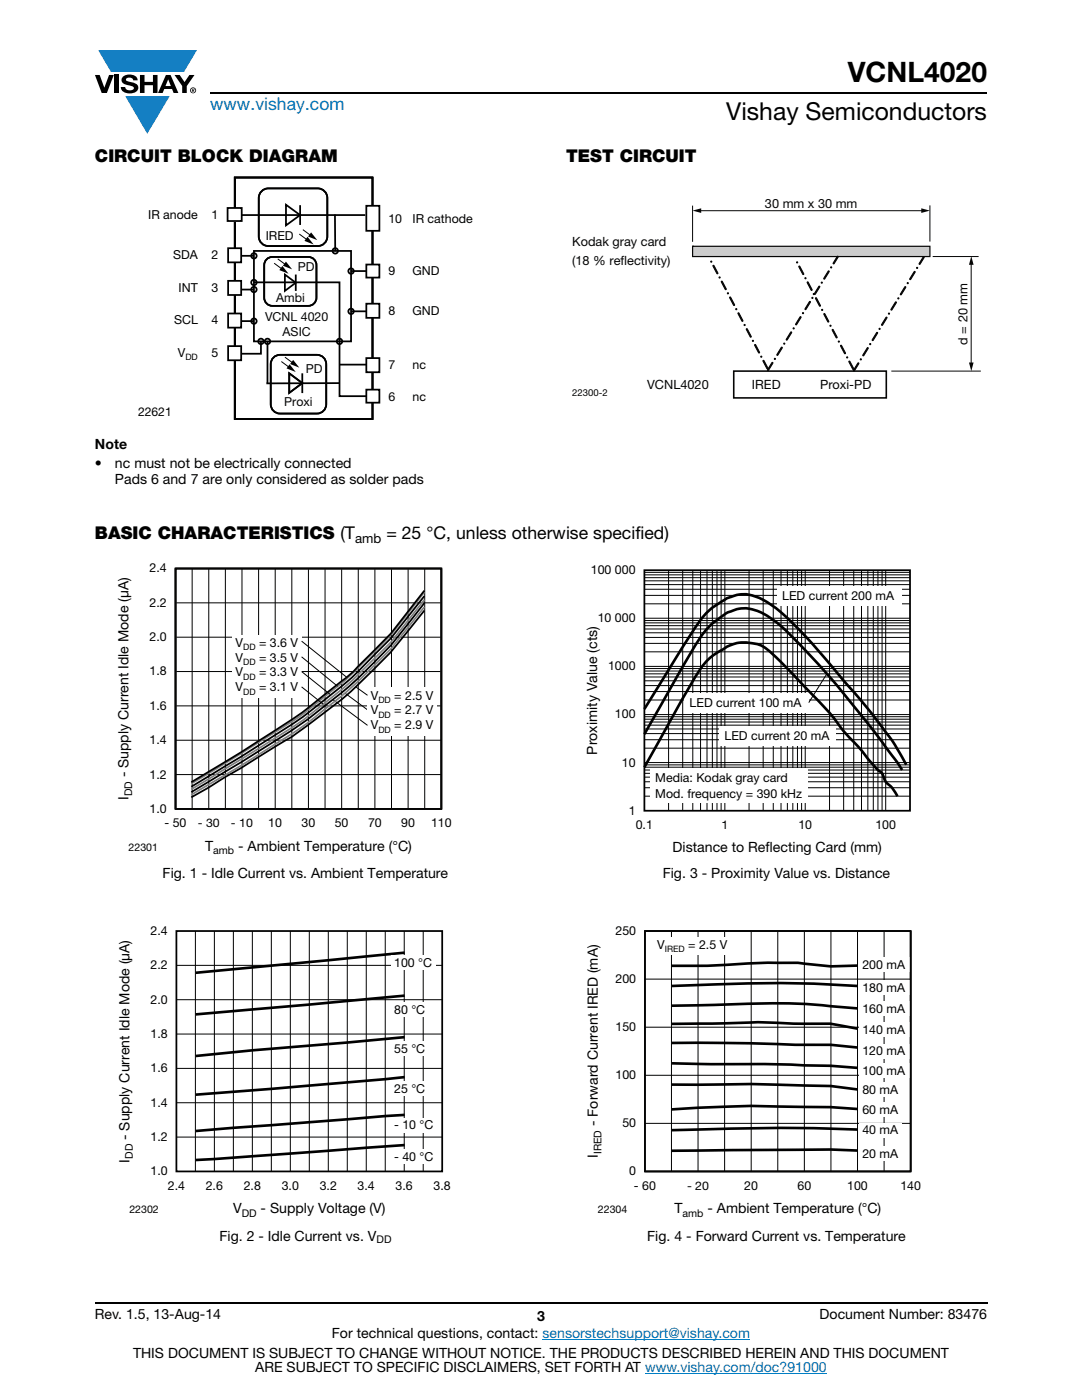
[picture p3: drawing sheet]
<svg xmlns="http://www.w3.org/2000/svg" width="216mm" height="279mm" viewBox="0 0 216 279" stroke-linecap="round" stroke-linejoin="round" font-family="sans-serif">
<g fill="#147fc3">
<path d="M19.6 10h19.7l-2.6 4.3h-1.1h-13.5z"/>
<path d="M25 19.2h8.9l-4.5 7.5z"/>
</g>
<g fill="#000">
<path d="M18.9 15h1l.9 2.5 1-2.5h.9l-1.4 3.6h-1zM22.9 15h.9v3.6h-.9zM24.6 15.3a2.1 2.1 0 0 1 2.8 .3l.1 .4h-.9a.79 .79 0 0 0-.7-.5 .79 .79 0 0 0-.8 .4l.3 .3 1 .2a1.08 1.08 0 0 1 1.2 1 1.08 1.08 0 0 1-1.1 1.2 1.73 1.73 0 0 1-2.4-1.2h.9a.96 .96 0 0 0 .8 .6 .96 .96 0 0 0 .9-.4 1.31 1.31 0 0 0-1.2-.6 1.03 1.03 0 0 1-1.1-.6 1.03 1.03 0 0 1 .2-1.1zM27.9 15h.9v1.3h1.7v-1.3h.9v3.6h-.9v-1.6h-1.7v1.6h-.9zM34.8 15h1.1l.9 1.4 1-1.4h1l-1.5 2.2v1.4h-.9v-1.4z"/>
<path d="M33.6 15.9l.5 1.3h-1.1zM33.1 15l-1.6 3.6h1l.3-.8h1.5l.3 .8h1l-1.6-3.6z"/>
<path d="M38.4 17.8h.2v.2h-.2zM38.3 17.7v.7h.1v-.3l.4 .3-.2-.3 .2-.2-.1-.2z"/>
<path d="M38.1 18a.46 .46 0 0 1 .9 0 .46 .46 0 0 1-.9 0zM37.9 18a.6 .6 0 0 0 1.2 0 .6 .6 0 0 0-1.2 0z"/>
</g>
<path d="M42 18.6h155M18.9 260h178.1" fill="none" stroke="#000" stroke-width=".36"/>
<path d="M108.2 267.3h41.5M128.7 274h36.3" fill="none" stroke="#007ec4" stroke-width=".2"/>
<path d="M27.6 35.2h66.7v48.6h-66.7z" fill="#fff"/>
<g fill="none" stroke="#000" stroke-width=".35">
<path d="M46.8 35.4h27.5v48.2h-27.5zM52.2 38.2l.8-.5 .6-.1h9.8a1.92 1.92 0 0 1 1.9 1.9v7.7a1.92 1.92 0 0 1-1.9 1.9h-9.8a1.92 1.92 0 0 1-2-1.9v-7.7l.1-.5zM47.1 42.9h25.8M47.1 51.1h3.6M47.1 57.8h3.6M50.7 50.1h19.3v18h-19.3zM50.7 56.3h17v22.8h7M53.2 51.8l.7-.5h.4h7.2a1.63 1.63 0 0 1 1.6 1.6v6.5a1.63 1.63 0 0 1-1.6 1.6h-7.2a1.63 1.63 0 0 1-1.6-1.6v-6.5l.1-.4zM56.8 54.8l2.2 1.6-2.2 1.7zM57.1 40.9l2.8 2-2.8 2.1zM59 54.8v3.3M59.9 40.9v4"/>
<path d="M70 54.1h4.9M47.3 64.1h3.4M52.1 68.1v2.5h-4.4M53.4 68.1v8.4M54.6 71.4l.8-.5 .5-.1h7.4a1.85 1.85 0 0 1 1.8 1.9v8a1.85 1.85 0 0 1-1.8 1.8h-7.4a1.85 1.85 0 0 1-1.9-1.8v-8l.1-.5zM57.7 74.5l2.6 2-2.6 1.9zM60.3 74.5v3.9M67.7 76.5h-14.5M67.7 72.8h7.2M70 62.1h4.9"/>
</g>
<path d="M45.4 41.5h2.8v2.6h-2.8z" fill="#fff"/>
<path d="M45.4 41.5h2.8v2.6h-2.8z" fill="none" stroke="#000" stroke-width=".35"/>
<path d="M45.5 49.5h2.6v2.9h-2.6z" fill="#fff"/>
<path d="M45.5 49.5h2.6v2.9h-2.6z" fill="none" stroke="#000" stroke-width=".35"/>
<path d="M45.5 56h2.6v2.9h-2.6z" fill="#fff"/>
<path d="M45.5 56h2.6v2.9h-2.6z" fill="none" stroke="#000" stroke-width=".35"/>
<path d="M45.5 62.6h2.6v2.8h-2.6z" fill="#fff"/>
<path d="M45.5 62.6h2.6v2.8h-2.6z" fill="none" stroke="#000" stroke-width=".35"/>
<path d="M45.5 69.1h2.6v2.8h-2.6z" fill="#fff"/>
<path d="M45.5 69.1h2.6v2.8h-2.6z" fill="none" stroke="#000" stroke-width=".35"/>
<path d="M73.1 41.1h2.6v5h-2.6z" fill="#fff"/>
<path d="M73.1 41.1h2.6v5h-2.6z" fill="none" stroke="#000" stroke-width=".35"/>
<path d="M73.1 52.8h2.6v2.6h-2.6z" fill="#fff"/>
<path d="M73.1 52.8h2.6v2.6h-2.6z" fill="none" stroke="#000" stroke-width=".35"/>
<path d="M73.1 60.6h2.6v2.8h-2.6z" fill="#fff"/>
<path d="M73.1 60.6h2.6v2.8h-2.6z" fill="none" stroke="#000" stroke-width=".35"/>
<path d="M73.1 71.5h2.6v2.8h-2.6z" fill="#fff"/>
<path d="M73.1 71.5h2.6v2.8h-2.6z" fill="none" stroke="#000" stroke-width=".35"/>
<path d="M73.1 77.8h2.6v2.6h-2.6z" fill="#fff"/>
<g fill="none" stroke="#000" stroke-width=".35">
<path d="M66.8 42.8l.1 7.3M73.1 77.8h2.6v2.6h-2.6z"/>
<circle cx="50.7" cy="51.1" r=".54"/>
<circle cx="50.7" cy="57.8" r=".54"/>
<circle cx="50.7" cy="56.4" r=".54"/>
<circle cx="66.9" cy="50.1" r=".54"/>
<circle cx="70.1" cy="54.1" r=".54"/>
<circle cx="50.7" cy="64.1" r=".54"/>
<circle cx="52.1" cy="68.1" r=".54"/>
<circle cx="53.4" cy="68.1" r=".54"/>
<circle cx="67.7" cy="68.1" r=".54"/>
<circle cx="70.1" cy="62.1" r=".54"/>
</g>
<path d="M54.7 52.5l1.6 1.2M55.4 51.7l1.6 1.1M59.7 46.7l1.6 1.2M60.4 45.8l1.6 1.2M56.1 72.2l1.6 1.1M56.9 71.3l1.6 1.2" fill="none" stroke="#000" stroke-width=".2"/>
<path d="M56.3 53.1l1.3 1.5-1.9-.7zM57.1 52.2l1.2 1.6-1.9-.8zM61.4 47.3l1.2 1.5-1.8-.7zM62.1 46.4l1.2 1.5-1.8-.7zM57.8 72.7l1.2 1.5-1.8-.7zM58.5 71.8l1.2 1.6-1.8-.7z" fill="#000"/>
<path d="M114.2 39.5h81.5v40.1h-81.5z" fill="#fff"/>
<path d="M138.2 49.2h47.4v2h-47.4z" fill="#ccc"/>
<path d="M138.2 49.2h47.4v2h-47.4zM138.2 49.2h.1" fill="none" stroke="#050504" stroke-width=".24"/>
<path d="M167.1 51.2l.1-.1 .1 .2-.9 1.3-.1 .1-.1-.2zM165.7 53.4a.15 .15 0 0 1 .3 0 .15 .15 0 0 1-.3 0zM165.2 54.1h.2l.1 .1-.9 1.5h-.2v-.2zM163.9 56.4a.12 .12 0 0 1 .2 0 .12 .12 0 0 1-.2 0zM163.4 57.2l.1-.1 .1 .2-.9 1.4h-.2v-.1zM162 59.5a.12 .12 0 0 1 .2 0 .12 .12 0 0 1-.2 0zM161.5 60.2h.2v.1l-.9 1.4-.1 .1-.1-.2zM160.1 62.5a.15 .15 0 0 1 .3 0 .15 .15 0 0 1-.3 0zM159.6 63.2h.2v.2l-.8 1.4h-.2v-.1zM158.2 65.5a.15 .15 0 0 1 .3 0 .15 .15 0 0 1-.3 0zM157.8 66.3l.1-.1 .1 .2-.9 1.4-.2 .1v-.2zM156.4 68.6a.12 .12 0 0 1 .2 0 .12 .12 0 0 1-.2 0zM155.9 69.3h.2v.2l-.9 1.4h-.1l-.1-.2zM154.5 71.6a.12 .12 0 0 1 .2 0 .12 .12 0 0 1-.2 0zM154 72.4l.2-.1v.2l-.9 1.4-.1 .1-.1-.2z" fill="#050504"/>
<g fill="none" stroke="#050504" stroke-width=".2">
<path d="M163.4 57.2l.1-.1 .1 .2-.9 1.4h-.2v-.1zM165.2 54.1h.2l.1 .1-.9 1.5h-.2v-.2zM167.1 51.2l.1-.1 .1 .2-.9 1.3-.1 .1-.1-.2zM154 72.4l.2-.1v.2l-.9 1.4-.1 .1-.1-.2zM155.9 69.3h.2v.2l-.9 1.4h-.1l-.1-.1zM157.8 66.3l.1-.1 .1 .2-.9 1.4-.2 .1v-.2zM159.6 63.2h.2v.2l-.8 1.4h-.2v-.1zM161.5 60.2h.2v.1l-.9 1.4-.1 .1-.1-.2z"/>
<circle cx="162.1" cy="59.5" r=".12"/>
<circle cx="164" cy="56.4" r=".12"/>
<circle cx="165.8" cy="53.4" r=".12"/>
<circle cx="154.6" cy="71.6" r=".12"/>
<circle cx="156.5" cy="68.6" r=".12"/>
<circle cx="158.4" cy="65.5" r=".12"/>
<circle cx="160.2" cy="62.5" r=".12"/>
</g>
<path d="M141.8 52.2a.12 .12 0 0 1 .2 0 .12 .12 0 0 1-.2 0zM142.3 53h.2l.8 1.5-.1 .1h-.2l-.7-1.5zM143.5 55.4a.12 .12 0 0 1 .2 0 .12 .12 0 0 1-.2 0zM144 56.1l.1 .1 .8 1.4v.2h-.2l-.8-1.5zM145.1 58.5a.15 .15 0 0 1 .3 0 .15 .15 0 0 1-.3 0zM145.6 59.3h.2l.8 1.5-.1 .2-.1-.1-.8-1.5zM146.8 61.7a.12 .12 0 0 1 .2 0 .12 .12 0 0 1-.2 0zM147.3 62.4l.2 .1 .7 1.5v.1h-.2l-.7-1.5zM148.5 64.9a.12 .12 0 0 1 .2 0 .12 .12 0 0 1-.2 0zM149 65.6h.1l.8 1.5v.2l-.2-.1-.8-1.4zM150.1 68a.15 .15 0 0 1 .3 0 .15 .15 0 0 1-.3 0zM150.6 68.8h.2l.8 1.5-.1 .1h-.1l-.8-1.5zM151.8 71.2a.12 .12 0 0 1 .2 0 .12 .12 0 0 1-.2 0zM152.3 71.9l.2 .1 .7 1.4v.2h-.2l-.8-1.5z" fill="#050504"/>
<g fill="none" stroke="#050504" stroke-width=".2">
<path d="M142.3 53h.2l.8 1.5-.1 .1h-.2l-.7-1.5zM144 56.1l.1 .1 .8 1.4v.2h-.2l-.8-1.5zM145.6 59.3h.2l.8 1.5-.1 .2-.1-.1-.8-1.5zM147.3 62.4l.2 .1 .7 1.5v.1h-.2l-.7-1.5zM149 65.6h.1l.8 1.5v.2l-.2-.1-.8-1.4zM150.6 68.8h.2l.8 1.5-.1 .1h-.1l-.8-1.5zM152.3 71.9l.2 .1 .7 1.4v.2h-.2l-.8-1.5z"/>
<circle cx="141.9" cy="52.2" r=".12"/>
<circle cx="143.6" cy="55.4" r=".12"/>
<circle cx="145.3" cy="58.5" r=".12"/>
<circle cx="146.9" cy="61.7" r=".12"/>
<circle cx="148.6" cy="64.9" r=".12"/>
<circle cx="150.2" cy="68" r=".12"/>
<circle cx="151.9" cy="71.2" r=".12"/>
</g>
<path d="M184.2 51.3h.2v.1l-.8 1.3-.2 .1v-.2zM182.9 53.5a.12 .12 0 0 1 .2 0 .12 .12 0 0 1-.2 0zM182.4 54.2h.2v.1l-.9 1.5h-.1l-.1-.2zM181 56.5a.12 .12 0 0 1 .2 0 .12 .12 0 0 1-.2 0zM180.5 57.3l.2-.1v.2l-.8 1.4h-.2v-.1zM179.1 59.5a.15 .15 0 0 1 .3 0 .15 .15 0 0 1-.3 0zM178.7 60.3h.1l.1 .1-.9 1.4-.2 .1v-.2zM177.3 62.6a.12 .12 0 0 1 .2 0 .12 .12 0 0 1-.2 0zM176.8 63.3h.1l.1 .2-.9 1.4h-.2v-.1zM175.4 65.6a.12 .12 0 0 1 .2 0 .12 .12 0 0 1-.2 0zM174.9 66.4l.2-.1v.2l-.9 1.4-.1 .1-.1-.2zM173.5 68.7a.15 .15 0 0 1 .3 0 .15 .15 0 0 1-.3 0zM173 69.4h.2v.1l-.8 1.5h-.2v-.2zM171.6 71.7a.15 .15 0 0 1 .3 0 .15 .15 0 0 1-.3 0zM171.2 72.5l.1-.1 .1 .2-.9 1.4h-.2v-.1z" fill="#050504"/>
<g fill="none" stroke="#050504" stroke-width=".2">
<path d="M180.5 57.3l.2-.1v.2l-.8 1.4h-.2v-.1zM182.4 54.2h.2v.1l-.9 1.5h-.1l-.1-.2zM184.2 51.3h.2v.1l-.8 1.3-.2 .1v-.2zM171.2 72.5l.1-.1 .1 .2-.9 1.4h-.2v-.1zM173 69.4h.2v.1l-.8 1.5h-.2v-.2zM174.9 66.4l.2-.1v.2l-.9 1.4-.1 .1-.1-.2zM176.8 63.3h.1l.1 .2-.9 1.4h-.2v-.1zM178.7 60.3h.1l.1 .1-.9 1.4-.2 .1v-.2z"/>
<circle cx="179.3" cy="59.5" r=".12"/>
<circle cx="181.1" cy="56.5" r=".12"/>
<circle cx="183" cy="53.5" r=".12"/>
<circle cx="171.8" cy="71.7" r=".12"/>
<circle cx="173.6" cy="68.7" r=".12"/>
<circle cx="175.5" cy="65.6" r=".12"/>
<circle cx="177.4" cy="62.6" r=".12"/>
</g>
<path d="M158.9 52.4a.15 .15 0 0 1 .3 0 .15 .15 0 0 1-.3 0zM159.4 53.1l.2 .1 .8 1.4-.1 .2-.1-.1-.8-1.4zM160.6 55.5a.12 .12 0 0 1 .2 0 .12 .12 0 0 1-.2 0zM161.1 56.3h.2l.7 1.5v.1h-.2l-.7-1.5zM162.3 58.7a.12 .12 0 0 1 .2 0 .12 .12 0 0 1-.2 0zM162.8 59.4l.1 .1 .8 1.4v.2h-.2l-.8-1.5zM163.9 61.8a.15 .15 0 0 1 .3 0 .15 .15 0 0 1-.3 0zM164.4 62.6h.2l.8 1.5-.1 .2-.1-.1-.8-1.5zM165.6 65a.12 .12 0 0 1 .2 0 .12 .12 0 0 1-.2 0zM166.1 65.7l.2 .1 .7 1.5v.1h-.2l-.7-1.5zM167.3 68.2a.12 .12 0 0 1 .2 0 .12 .12 0 0 1-.2 0zM167.8 68.9l.1 .1 .8 1.4v.2l-.2-.1-.8-1.4zM168.9 71.3a.15 .15 0 0 1 .3 0 .15 .15 0 0 1-.3 0zM169.4 72.1h.2l.8 1.5-.1 .2-.1-.1-.8-1.5z" fill="#050504"/>
<g fill="none" stroke="#050504" stroke-width=".2">
<path d="M138.2 41v7.3M139.6 42.1h44.5M159.4 53.1l.2 .1 .8 1.4-.1 .2-.1-.1-.8-1.4zM161.1 56.3h.2l.7 1.5v.1h-.2l-.7-1.5zM162.8 59.4l.1 .1 .8 1.4v.2h-.2l-.8-1.5zM185.6 41v7.2M186.1 51.2h9.2M164.4 62.6h.2l.8 1.5-.1 .2-.1-.1-.8-1.5zM166.1 65.7l.2 .1 .7 1.5v.1h-.2l-.7-1.5zM167.8 68.9l.1 .1 .8 1.4v.2l-.2-.1-.8-1.4zM169.4 72.1h.2l.8 1.5-.1 .2-.1-.1-.8-1.5zM177.9 74.1h17.8"/>
<circle cx="159.1" cy="52.4" r=".12"/>
<circle cx="160.7" cy="55.5" r=".12"/>
<circle cx="162.4" cy="58.7" r=".12"/>
<circle cx="164" cy="61.8" r=".12"/>
<circle cx="165.7" cy="65" r=".12"/>
<circle cx="167.4" cy="68.2" r=".12"/>
<circle cx="169" cy="71.3" r=".12"/>
</g>
<g fill="#050504">
<path d="M138.2 42l1.7-.4v.9z"/>
<path d="M183.8 41.6l1.7 .4-1.7 .5z"/>
</g>
<path d="M193.8 52.5v20.2" fill="none" stroke="#050504" stroke-width=".2"/>
<g fill="#050504">
<path d="M193.8 51.1l.5 1.7h-1z"/>
<path d="M193.3 72.3h1l-.5 1.8z"/>
</g>
<path d="M146.4 74.1h30.5v5.3h-30.5z" fill="none" stroke="#050504" stroke-width=".32"/>
<path d="M23.3 112.2h66.8v58.9h-66.8z" fill="#fff"/>
<g fill="none" stroke="#000" stroke-width=".2">
<path d="M38.3 113.5v47.9M41.7 113.5v47.9M45 113.5v47.9M48.3 113.5v47.9M51.6 113.5v47.9M54.9 113.5v47.9M58.2 113.5v47.9M61.5 113.5v47.9M64.9 113.5v47.9M68.2 113.5v47.9M71.5 113.5v47.9M74.8 113.5v47.9"/>
<path d="M78.1 113.5v47.9M81.4 113.5v47.9M84.7 113.5v47.9M35 134h53.1M35 127.2h53.1M35 120.3h53.1M68.8 138.3l4.5 3.4M35 154.6h53.1M35 147.7h53.1M35 140.9h53.1"/>
</g>
<path d="M35 113.5h53.1v47.9h-53.1z" fill="none" stroke="#808080" stroke-width=".35"/>
<path d="M35 113.5h53.1v47.9h-53.1z" fill="none" stroke="#000" stroke-width=".35"/>
<path d="M35 113.5h53.1v47.9h-53.1z" fill="none" stroke="#050504" stroke-width=".35"/>
<g fill="#fff">
<path d="M46.4 126.7h13.8v12.5h-13.8z"/>
<path d="M73.3 137.3h13.9v9.6h-13.9z"/>
</g>
<path d="M60.2 137.1l4.2 3.4M60.2 134l5.7 4.6M60.2 131.1l7.2 5.9M60.2 128l9.1 7.2M66.4 139.6l6.9 5.2M71 137.1l2.3 1.7" fill="none" stroke="#000" stroke-width=".2"/>
<path d="M84.7 118.2l-6.7 8.5-7.3 7.3-2.5 2.3-8.7 6.9-11.4 7.2-9.9 6M84.7 119.7l-6.7 8.5-7.3 7.2-2.5 2.2-7.3 5.8-1.9 1.3-7.5 4.8-13.3 8M84.7 121.1l-6.7 8.4-3.3 3.3-5.7 5.4-7.6 6.1a369.5 369.5 0 0 1-22.7 14l-.5 .3" fill="none" stroke="#808080" stroke-width=".35"/>
<path d="M84.7 119l-6.7 8.4-7.3 7.3-2.2 2-7.6 6-2.3 1.7-10.5 6.6-9.9 6M84.7 117.9l-6.7 8.5-8.4 8.4-10.6 8.3-10.9 7-9.9 6M84.7 121.8l-7 8.7a145.1 145.1 0 0 1-9.6 9.1l-9.9 7.5-16.6 10.1-3.4 1.9M84.7 120.4a96 96 0 0 1-15.5 16.9l-4.5 3.7a103.9 103.9 0 0 1-13.2 9l-13.3 8.1" fill="none" stroke="#000" stroke-width=".35"/>
<path d="M23.5 184.6h66.5v58.8h-66.5z" fill="#fff"/>
<path d="M35.2 185.8h53v48h-53z" fill="none" stroke="#000" stroke-width=".35"/>
<path d="M80.7 190.1l-41.7 4M80.7 198.7l-41.7 3.7M80.7 207l-30.3 2.6-11.4 1.1M80.7 215l-26.4 2.3-15.3 1.2M80.7 222.5l-41.7 3.2M80.7 228.5l-41.7 3" fill="none" stroke="#000" stroke-width=".53"/>
<g fill="none" stroke="#000" stroke-width=".2">
<path d="M35.2 192.7h53M35.2 199.5h53M39 185.8v48M42.8 185.8v48M46.6 185.8v48M50.4 185.8v48M54.1 185.8v48M57.9 185.8v48M61.7 185.8v48M65.5 185.8v48M69.3 185.8v48M73.1 185.8v48"/>
<path d="M76.9 185.8v48M80.7 185.8v48M84.4 185.8v48M35.2 206.4h53M35.2 213.2h53M35.2 220.1h53M35.2 226.9h53"/>
</g>
<g fill="#fff">
<path d="M78 190.7h8.9v2.9h-8.9z"/>
<path d="M78 200h7.4v3h-7.4z"/>
<path d="M78 207.8h7.4v2.9h-7.4z"/>
<path d="M78 215.7h7.4v3h-7.4z"/>
<path d="M78 223h9.2v3h-9.2z"/>
<path d="M78 229.4h9.2v2.9h-9.2z"/>
<path d="M116.8 112.5h65v58.2h-65z"/>
</g>
<g fill="none" stroke="#000" stroke-width=".2">
<path d="M128.6 114.2h53M128.6 114.7h53M128.6 115.3h53M128.6 115.9h53M128.6 116.7h53M128.6 117.6h53M128.6 118.8h53M133.4 113.8v48M136.2 113.8v48M138.2 113.8v48M139.8 113.8v48M141.1 113.8v48"/>
<path d="M142.1 113.8v48M143.1 113.8v48M143.9 113.8v48M144.6 113.8v48M149.5 113.8v48M152.3 113.8v48M154.3 113.8v48M155.8 113.8v48M157.1 113.8v48M158.2 113.8v48M159.1 113.8v48M159.9 113.8v48"/>
<path d="M160.7 113.8v48M165.5 113.8v48M168.3 113.8v48M170.4 113.8v48M171.9 113.8v48M173.2 113.8v48M174.3 113.8v48M175.2 113.8v48M176 113.8v48M176.7 113.8v48M128.6 120.5h53M128.6 123.4h53"/>
<path d="M128.6 123.8h53M128.6 124.3h53M128.6 124.9h53M128.6 125.5h53M128.6 126.3h53M128.6 127.2h53M128.6 128.4h53M128.6 130.1h53M128.6 133h53M128.6 133.4h53M128.6 133.9h53M128.6 134.5h53"/>
<path d="M128.6 135.1h53M128.6 135.9h53M128.6 136.8h53M128.6 138h53M128.6 139.7h53M128.6 142.6h53M128.6 143h53M128.6 143.5h53M128.6 144.1h53M128.6 144.7h53M128.6 145.5h53M128.6 146.4h53"/>
<path d="M128.6 147.6h53M128.6 149.3h53M128.6 152.2h53M128.6 152.7h53M128.6 153.1h53M128.6 153.7h53M128.6 154.3h53M128.6 155.1h53M128.6 156h53M128.6 157.2h53M128.6 158.9h53"/>
</g>
<path d="M128.6 113.8h53v48h-53z" fill="none" stroke="#000" stroke-width=".35"/>
<g fill="#fff">
<path d="M155.1 117h24.7v3.9h-24.7z"/>
<path d="M129.7 153.4h31.4v6.9h-31.4z"/>
<path d="M136.6 138.3h24.8v3.9h-24.8z"/>
<path d="M143.6 145h23.2v3.9h-23.2z"/>
</g>
<path d="M165 134.5l-3.6 5.7" fill="none" stroke="#000" stroke-width=".2"/>
<path d="M128.6 141.5l6-9.7a93.7 93.7 0 0 1 6-9 13.3 13.3 0 0 1 6.9-4.1 9.9 9.9 0 0 1 7.2 2.6 111.3 111.3 0 0 1 14 15l3.7 4.2 3.8 4.8a41.6 41.6 0 0 1 4.6 7.3M128.6 146.5l7.2-12.7a57.1 57.1 0 0 1 5.5-8.5 17.2 17.2 0 0 1 4.4-3.2 7.2 7.2 0 0 1 7.5 .9 56.9 56.9 0 0 1 9.7 9.2l3.6 4 7.2 8.9 5.1 6.7 1.2 1.9M128.6 153.1l6.4-11.5a86.6 86.6 0 0 1 5.5-9.1 17.9 17.9 0 0 1 4.9-3.6 7.9 7.9 0 0 1 7.8 .8l2.7 2.4 2.9 3.1a88.7 88.7 0 0 1 9.2 10.3l.7 .9a49.5 49.5 0 0 1 5.3 6l1.2 1.3a2.44 2.44 0 0 1 1.4 2l.1 .3a7.6 7.6 0 0 1 2.4 2.9" fill="none" stroke="#000" stroke-width=".53"/>
<path d="M117 184.6h66.8v58.8h-66.8z" fill="#fff"/>
<path d="M128.7 185.8h53v48h-53z" fill="none" stroke="#000" stroke-width=".35"/>
<g fill="none" stroke="#000" stroke-width=".2">
<path d="M128.7 195.4h53M134 185.8v48M139.3 185.8v48M144.6 185.8v48M149.9 185.8v48M155.2 185.8v48M160.5 185.8v48M165.8 185.8v48M171.1 185.8v48M176.4 185.8v48M128.7 205h53M128.7 214.6h53"/>
<path d="M128.7 224.2h53"/>
</g>
<g fill="#fff">
<path d="M171.4 228.7h8.5v3h-8.5z"/>
<path d="M171.4 224.1h8.5v2.9h-8.5z"/>
<path d="M171.4 219.9h8.5v3h-8.5z"/>
<path d="M171.4 215.9h8.5v3h-8.5z"/>
<path d="M171.4 212.2h10.1v3h-10.1z"/>
<path d="M171.4 208.3h10.1v3h-10.1z"/>
<path d="M171.4 204h10.1v3h-10.1z"/>
<path d="M171.4 199.8h10.1v2.9h-10.1z"/>
<path d="M171.4 195.7h10.1v2.9h-10.1z"/>
<path d="M171.4 191h10.1v3h-10.1z"/>
<path d="M130.3 187h15.6v3.6h-15.6z"/>
</g>
<path d="M128.7 185.8h53v48h-53z" fill="none" stroke="#050504" stroke-width=".35"/>
<path d="M134.1 196.8l5.2-.2a271.3 271.3 0 0 1 26.4-.1l5.4 .3M171.1 192.7l-5.3 .2-6.6-.8h-5.2l-12.4 .6h-7.6M134 200.7l15.2-.4a107.1 107.1 0 0 1 16.5 .5l5.4 .4M134 216.5h5.2a258.3 258.3 0 0 1 21.3 .1l5.3 .1 5.3 .7M134 204.3l10.6-.1a90.7 90.7 0 0 1 13.8 .1h7.3l5.4 1M134.1 208.1h10.5l14.1 .4h7.1l5.2 .5M134.1 212.2l8.2 .2h9.1a312.3 312.3 0 0 1 19.6 .7M171.1 221.3l-5.3-.3-5.3-.1a209.2 209.2 0 0 0-26.5 .5M171.1 229.6l-5.3-.2-31.8 .3M171.1 225.4l-5.4-.1a413.2 413.2 0 0 0-26.5 .1l-5.1 .2" fill="none" stroke="#000" stroke-width=".53"/>
<text font-size="5.6" x="169.1" y="16.4">VCNL4020</text>
<text font-size="4.9" x="144.9" y="24">Vishay Semiconductors</text>
<text font-size="3.5" fill="#007ec4" x="42" y="21.9">www.vishay.com</text>
<g font-size="3.5">
<text x="18.9" y="32.3">CIRCUIT BLOCK DIAGRAM</text>
<text x="112.9" y="32.3">TEST CIRCUIT</text>
<text x="18.9" y="107.6">BASIC CHARACTERISTICS (T</text>
<text x="77.1" y="107.6">= 25 °C, unless otherwise specified)</text>
</g>
<g font-size="2.8">
<text x="18.9" y="89.5">Note</text>
<text x="18.9" y="93.4">•</text>
<text x="22.9" y="93.4">nc must not be electrically connected</text>
<text x="22.9" y="96.6">Pads 6 and 7 are only considered as solder pads</text>
<text x="25.6" y="155.2" transform="rotate(-90 25.6 155.2)">- Supply Current Idle Mode (μA)</text>
<text x="119.2" y="150.6" transform="rotate(-90 119.2 150.6)">Proximity Value (cts)</text>
<text x="25.6" y="159.7" transform="rotate(-90 25.6 159.7)">I</text>
<text x="40.9" y="169.8">T</text>
<text x="47.5" y="169.8">- Ambient Temperature (°C)</text>
<text x="134.2" y="170.1">Distance to Ref</text>
<text x="152.8" y="170.1">lecting Card (mm)</text>
<text x="32.4" y="175.3">Fig. 1 - Idle Current vs. Ambient Temperature</text>
<text x="132.2" y="175.3">Fig. 3 - Proximity Value vs. Distance</text>
<text x="25.8" y="227.5" transform="rotate(-90 25.8 227.5)">- Supply Current Idle Mode (μA)</text>
<text x="119.3" y="224.7" transform="rotate(-90 119.3 224.7)">- Forward Current IRED (mA)</text>
<text x="25.8" y="232" transform="rotate(-90 25.8 232)">I</text>
<text x="119.3" y="231" transform="rotate(-90 119.3 231)">I</text>
<text x="46.5" y="242.1">V</text>
<text x="52" y="242.1">- Supply Voltage (V)</text>
<text x="134.6" y="242.1">T</text>
<text x="141.2" y="242.1">- Ambient Temperature (°C)</text>
<text x="43.8" y="247.6">Fig. 2 - Idle Current vs. V</text>
<text x="129.1" y="247.6">Fig. 4 - Forward Current vs. Temperature</text>
<text x="18.9" y="263.3">Rev. 1.5, 13-Aug-14</text>
<text x="107.2" y="263.6">3</text>
<text x="163.6" y="263.3">Document Number: 83476</text>
<text x="66.2" y="267.1">For technical questions, contact: sensorstechsupport@vishay.com</text>
<text x="26.5" y="271">THIS DOCUMENT IS SUBJECT TO CHANGE WITHOUT NOTICE. THE PRODUCTS DESCRIBED HEREIN AND THIS DOCUMENT</text>
<text x="50.9" y="273.8">ARE SUBJECT TO SPECIFIC DISCLAIMERS, SET FORTH AT www.vishay.com/doc?91000</text>
</g>
<text font-size="2.6" x="70.9" y="108.3">amb</text>
<g font-size="2.5" fill="#050504">
<text x="152.6" y="41.6">30 mm x 30 mm</text>
<text x="114.2" y="49.2">Kodak gray card</text>
<text x="114.2" y="52.8">(18 % ref</text>
<text x="123.8" y="52.8">lectivity)</text>
<text x="59.4" y="54.1">PD</text>
<text x="52.9" y="64.1">VCNL 4020</text>
<text x="55.1" y="60.3">Ambi</text>
<text x="56.4" y="67.1">ASIC</text>
<text x="193.1" y="68.8" transform="rotate(-90 193.1 68.8)">d = 20 mm</text>
<text x="61" y="74.5">PD</text>
<text x="129.1" y="77.6">VCNL4020</text>
<text x="150" y="77.7">IRED</text>
<text x="163.6" y="77.7">Proxi-PD</text>
<text x="56.7" y="81.1">Proxi</text>
</g>
<g font-size="2.5">
<text x="29.6" y="43.7">IR anode</text>
<text x="42.2" y="43.7">1</text>
<text x="53" y="47.9">IRED</text>
<text x="77.5" y="44.4">10</text>
<text x="82.3" y="44.4">IR cathode</text>
<text x="34.5" y="51.8">SDA</text>
<text x="42.2" y="51.8">2</text>
<text x="35.6" y="58.2">INT</text>
<text x="42.2" y="58.2">3</text>
<text x="77.5" y="55">9</text>
<text x="82.3" y="55">GND</text>
<text x="34.7" y="64.7">SCL</text>
<text x="42.2" y="64.7">4</text>
<text x="77.5" y="62.8">8</text>
<text x="82.3" y="62.8">GND</text>
<text x="35.5" y="71.2">V</text>
<text x="42.2" y="71.2">5</text>
<text x="77.5" y="73.7">7</text>
<text x="82.3" y="73.7">nc</text>
<text x="77.5" y="79.9">6</text>
<text x="82.3" y="79.9">nc</text>
<text x="29.9" y="114.3">2.4</text>
<text x="117.9" y="114.6">100 000</text>
<text x="156.1" y="119.8">LED current 200 mA</text>
<text x="29.9" y="121.1">2.2</text>
<text x="119.3" y="124.2">10 000</text>
<text x="29.9" y="128">2.0</text>
<text x="47" y="129.1">V</text>
<text x="51.7" y="129.1">= 3.6 V</text>
<text x="29.9" y="134.8">1.8</text>
<text x="47" y="132">V</text>
<text x="47" y="135">V</text>
<text x="47" y="137.9">V</text>
<text x="51.7" y="132">= 3.5 V</text>
<text x="51.7" y="135">= 3.3 V</text>
<text x="51.7" y="137.9">= 3.1 V</text>
<text x="121.3" y="133.8">1000</text>
<text x="29.9" y="141.7">1.6</text>
<text x="74" y="139.6">V</text>
<text x="74" y="142.6">V</text>
<text x="78.7" y="139.6">= 2.5 V</text>
<text x="78.7" y="142.6">= 2.7 V</text>
<text x="122.7" y="143.4">100</text>
<text x="137.6" y="141">LED current 100 mA</text>
<text x="29.9" y="148.5">1.4</text>
<text x="74" y="145.5">V</text>
<text x="78.7" y="145.5">= 2.9 V</text>
<text x="144.6" y="147.7">LED current 20 mA</text>
<text x="29.9" y="155.4">1.2</text>
<text x="124.1" y="153">10</text>
<text x="130.8" y="156">Media: Kodak gray card</text>
<text x="130.8" y="159.2">Mod. fre</text>
<text x="140" y="159.2">q</text>
<text x="141.5" y="159.2">uency = 390 kHz</text>
<text x="29.9" y="162.2">1.0</text>
<text x="32.8" y="165.1">- 50</text>
<text x="53.5" y="165.1">10</text>
<text x="60.2" y="165.1">30</text>
<text x="66.8" y="165.1">50</text>
<text x="73.4" y="165.1">70</text>
<text x="80.1" y="165.1">90</text>
<text x="86" y="165.1">110</text>
<text x="125.4" y="162.6">1</text>
<text x="126.8" y="165.4">0.1</text>
<text x="159.3" y="165.4">10</text>
<text x="174.7" y="165.4">100</text>
<text x="30" y="186.6">2.4</text>
<text x="122.8" y="186.6">250</text>
<text x="131.1" y="189.4">V</text>
<text x="137.3" y="189.4">= 2.5 V</text>
<text x="30" y="193.5">2.2</text>
<text x="78.7" y="193">100 °C</text>
<text x="122.8" y="196.2">200</text>
<text x="172.1" y="193.4">200 mA</text>
<text x="30" y="200.3">2.0</text>
<text x="78.7" y="202.3">80 °C</text>
<text x="172.1" y="202.1">160 mA</text>
<text x="172.1" y="198">180 mA</text>
<text x="30" y="207.2">1.8</text>
<text x="122.8" y="205.8">150</text>
<text x="172.1" y="206.3">140 mA</text>
<text x="30" y="214">1.6</text>
<text x="78.7" y="210.1">55 °C</text>
<text x="122.8" y="215.4">100</text>
<text x="172.1" y="214.5">100 mA</text>
<text x="172.1" y="210.6">120 mA</text>
<text x="30" y="220.9">1.4</text>
<text x="78.7" y="218.1">25 °C</text>
<text x="172.1" y="218.3">80 mA</text>
<text x="30" y="227.7">1.2</text>
<text x="78.7" y="225.4">- 10 °C</text>
<text x="124.2" y="225">50</text>
<text x="172.1" y="226.4">40 mA</text>
<text x="172.1" y="222.3">60 mA</text>
<text x="78.7" y="231.7">- 40 °C</text>
<text x="172.1" y="231.1">20 mA</text>
<text x="30" y="234.6">1.0</text>
<text x="33.5" y="237.4">2.4</text>
<text x="41.1" y="237.4">2.6</text>
<text x="48.6" y="237.4">2.8</text>
<text x="56.2" y="237.4">3.0</text>
<text x="63.8" y="237.4">3.2</text>
<text x="71.4" y="237.4">3.4</text>
<text x="78.9" y="237.4">3.6</text>
<text x="86.5" y="237.4">3.8</text>
<text x="125.6" y="234.6">0</text>
<text x="126.5" y="237.4">- 60</text>
<text x="148.5" y="237.4">20</text>
<text x="159.1" y="237.4">60</text>
<text x="169" y="237.4">100</text>
<text x="179.7" y="237.4">140</text>
</g>
<g font-size="2.4">
<text x="27.6" y="83.1">22621</text>
<text x="39.5" y="165.1">- 30</text>
<text x="46.1" y="165.1">- 10</text>
<text x="143.9" y="165.5">1</text>
<text x="137.1" y="237.5">- 20</text>
</g>
<g font-size="2.1">
<text x="26.4" y="158.9" transform="rotate(-90 26.4 158.9)">DD</text>
<text x="25.6" y="169.8">22301</text>
<text x="42.5" y="170.5">amb</text>
<text x="26.5" y="231.3" transform="rotate(-90 26.5 231.3)">DD</text>
<text x="120" y="230.3" transform="rotate(-90 120 230.3)">IRED</text>
<text x="25.8" y="242.1">22302</text>
<text x="48.2" y="242.8">DD</text>
<text x="119.3" y="242.1">22304</text>
<text x="136.2" y="242.8">amb</text>
<text x="75.1" y="248.1">DD</text>
</g>
<text font-size="1.9" x="114.2" y="79">22300-2</text>
<g font-size="1.8">
<text x="37" y="71.9">DD</text>
<text x="48.5" y="129.8">DD</text>
<text x="48.5" y="132.7">DD</text>
<text x="48.5" y="135.7">DD</text>
<text x="48.5" y="138.7">DD</text>
<text x="75.5" y="140.3">DD</text>
<text x="75.5" y="143.3">DD</text>
<text x="75.5" y="146.2">DD</text>
<text x="132.6" y="190.1">IRED</text>
</g>
</svg>
